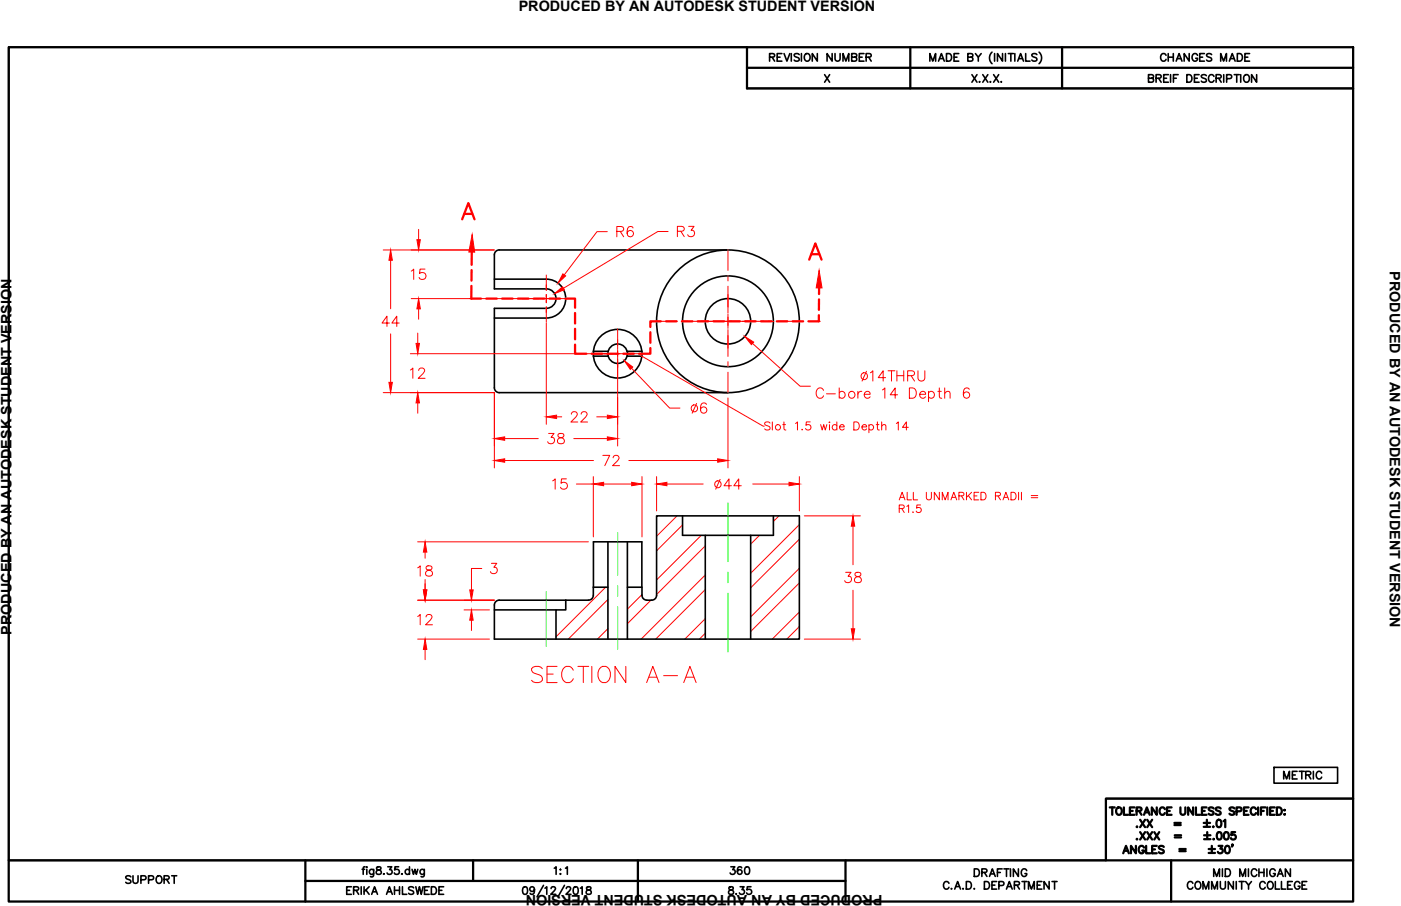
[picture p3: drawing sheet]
<svg xmlns="http://www.w3.org/2000/svg" width="432mm" height="279mm" viewBox="0 0 432 279" stroke-linecap="round" stroke-linejoin="round" font-family="sans-serif">
<!-- layer: OBJECT LINES -->
<g fill="none" stroke="#000" stroke-width=".5">
<path d="M2.7 14.6h227.5v12.7h186.8v219h-76.2v19h-338.1zM286.6 18.9v-2.4l.9 2.4 .9-2.4v2.4M289.3 18.9l.9-2.4 .8 2.4M289.6 18.1h1.1M291.7 16.5h.8a1.25 1.25 0 0 1 .8 1.2 1.25 1.25 0 0 1-.8 1.2h-.8zM294 17.6h.9M295.5 16.5h-1.5v2.4h1.5M298.3 17.6l1.3-.1 .2-.3-.1-.5-1.4-.2v2.4l1.4-.3 .1-.5-.5-.5M300.6 16.5l.9 1.1 .9-1.1M301.5 17.6v1.3M305.8 16.1a2.42 2.42 0 0 0 0 3.5M306.5 16.5v2.4"/>
<path d="M309 16.5v2.4l-1.6-2.4v2.4M309.9 16.5v2.4M310.8 16.5h1.5M311.6 16.5v2.4M312.8 16.5v2.4M313.7 18.9l.9-2.4 .9 2.4M314 18.1h1.1M316.1 16.5v2.4h1.4M319.6 16.8a.88 .88 0 0 0-1.6 .3l.2 .3 1.2 .5a.54 .54 0 0 1 0 .8 1.06 1.06 0 0 1-1.4-.2M320.3 16.1a2.42 2.42 0 0 1 0 3.5M254.1 23l1.6 2.4M255.7 23l-1.6 2.4"/>
<path d="M299.6 23l1.5 2.4M301.1 23l-1.5 2.4M301.9 25.1l-.1 .2h.2M302.9 23l1.6 2.4M304.5 23l-1.6 2.4M305.2 25.1l-.1 .2h.3M306.2 23l1.6 2.4M307.8 23l-1.6 2.4M308.6 25.1l-.1 .2h.2M224.4 77.1h-70.5a1.5 1.5 0 0 0-1.5 1.5v10.5h16a3 3 0 0 1 3 3 3 3 0 0 1-3 3h-16v24.5a1.5 1.5 0 0 0 1.5 1.5h70.5M152.4 86.1h16a6 6 0 0 1 6 6 6 6 0 0 1-6 6h-16M182.9 109.8h4.6"/>
<path d="M182.9 108.3h4.6M193.3 109.8h4.6M193.3 108.3h4.6M210.4 159.1v6h28v-6M187.4 167.1v30M193.4 167.1v30M217.4 165.1v32M231.4 165.1v32M152.4 188.1h19M174.4 185.1v3h-3v9M182.9 181.1v-14h14.9v14M187.4 181.1h-4.5v2.5a1.51 1.51 0 0 1-1.5 1.5h-27.5a1.5 1.5 0 0 0-1.5 1.5"/>
<path d="M193.4 181.1h4.5v2.5a1.5 1.5 0 0 0 1.5 1.5h1.5a1.52 1.52 0 0 0 1.5-1.5v-24.5h44v38h-94v-10.5M392.7 236.6h19.6v4.9h-19.6zM111.6 268.1h.8M112.5 267.3l-.5 .1-.1 .3v1.9M113.1 267.3v.2zM113.1 268.1v1.5M115.2 268.1l-.1 2.1-.4 .2-.5-.1M115.2 268.4a.75 .75 0 0 0-1.1-.1 .75 .75 0 0 0 0 1.1 .75 .75 0 0 0 1.1-.1M116.2 267.4v.7l.6 .2a.67 .67 0 0 1 .7 .6 .67 .67 0 0 1-.5 .7h-.5a.67 .67 0 0 1-.6-.7 .67 .67 0 0 1 .7-.6l.5-.1a.46 .46 0 0 0 .2-.8zM118.3 269.4l-.1 .1h.2M119.5 267.3h1.2l-.6 .9a.78 .78 0 0 1 .6 1.3 .78 .78 0 0 1-1.4-.3M122.9 267.3h-1.1l-.2 1a.83 .83 0 0 1 1.3 0 .83 .83 0 0 1-.2 1.2 .83 .83 0 0 1-1.2-.3"/>
<path d="M123.9 269.4l-.1 .1h.2M126.2 268.4a.75 .75 0 0 0-1.1-.1 .75 .75 0 0 0 0 1.1 .75 .75 0 0 0 1.1-.1M126.2 267.3v2.3M127 268.1l.4 1.5 .5-1.5 .4 1.5 .5-1.5M130.8 268.1v1.8a.61 .61 0 0 1-.4 .5 .61 .61 0 0 1-.6-.1M130.8 268.4a.75 .75 0 0 0-1.1-.1 .75 .75 0 0 0 0 1.1 .75 .75 0 0 0 1.1-.1M161.4 273.6a.77 .77 0 0 1 1.1 .3l.1 .6a1 1 0 0 1-.9 1.3 1.5 1.5 0 0 1-.3-2.2zM164.7 274.2a.73 .73 0 0 1-1 .7 .73 .73 0 0 1-.3-1.2 .73 .73 0 0 1 1.2 .1 1.23 1.23 0 0 1-.8 2l-.4-.3M167.5 273l-2 3.6M168 273.9l.5-.4v2.3M169.9 274l.4-.5 .7 .1 .2 .3-.3 .8-1.2 1.1h1.6M170.8 267.7l.6-.4v2.3"/>
<path d="M172.6 268.2h.2zM172.7 269.4v.2zM174 273l-2 3.6M174.3 267.7l.6-.4v2.3M174.5 274l.5-.5 .7 .1 .2 .3-.4 .8-1.1 1.1h1.6M177 273.6a.78 .78 0 0 1 1.1 .3l.1 .6a1 1 0 0 1-.9 1.3 1.51 1.51 0 0 1-.3-2.2zM178.9 273.9l.5-.4v2.3M180.9 273.6a.47 .47 0 0 0 .2 .8l.5 .1a.67 .67 0 0 1 .6 .6 .67 .67 0 0 1-.5 .7h-.5a.67 .67 0 0 1-.6-.7 .67 .67 0 0 1 .7-.6l.5-.1a.47 .47 0 0 0 .2-.8z"/>
<circle cx="224.4" cy="99.1" r="22"/>
<circle cx="224.4" cy="99.1" r="14"/>
<circle cx="224.4" cy="99.1" r="7"/>
<circle cx="190.4" cy="109.1" r="7.5"/>
<circle cx="190.4" cy="109.1" r="3"/>
</g>
<!-- layer: CUTTING PLANE LINE -->
<g fill="none" stroke="#f00" stroke-width=".7">
<path d="M142.4 67.6l1.9-5 2 5M143.2 66h2.3M145.4 77.7v4M250.1 78.4h2.4M145.3 88.2v3.9h3M145.4 83.3l-.1 3.2M149.9 92.1h3.2M154.7 92.1h3.3M159.6 92.1h3.3M164.5 92.1h3.2M169.4 92.1h3.2M174.2 92.1h3v2.8"/>
<path d="M177.2 96.5v3.3M203.7 99.1h-3.3v1.7M205.3 99.1h3.2M210.2 99.1h3.2M215 99.1h3.3M219.9 99.1h3.3M224.8 99.1h3.2M229.7 99.1h3.2M234.5 99.1h3.3M239.4 99.1h3.3M244.3 99.1h3.2M249.4 80.1l1.9-5 1.9 5"/>
<path d="M252.4 97.2v1.9h-3.2M252.4 92.3v3.3M252.5 88.8l-.1 1.9M177.2 106.3v2.8h3.5M177.2 101.4v3.2M182.4 109.1h3.2M187.2 109.1h3.3M192.1 109.1h3.2M200.4 107.3v1.8h-3.4M200.4 102.5v3.2"/>
</g>
<path d="M144.8 92.1h.5M252.5 99.1h.3" fill="none" stroke="#f00" stroke-width=".31"/>
<g fill="#f00" stroke="#f00" stroke-width=".31">
<path d="M252.5 83.4l.9 5.4h-1.8z"/>
<path d="M145.5 72.3l.8 5.5-1.8-.1z"/>
</g>
<!-- layer: SECTION LINES -->
<g fill="none" stroke="#f00" stroke-width=".31">
<path d="M224.4 77v6.4M202.2 99.1h6.5M210.3 99.1h1.6M213.5 99.1h6.5M222.2 99.1h4.4M224.4 85v1.6M224.4 88.3v6.4M224.4 96.9v4.4M228.8 99.1h6.4M236.8 99.1h1.6M240.1 99.1h6.4M182.7 109.1h6.2"/>
<path d="M189.6 109.1h1.5M190.4 101.5v6.1M190.4 108.3v1.5M190.4 110.6v6.1M191.9 109.1h6.1M198 109.9l37.2 21.5h.4M224.4 103.5v6.4M224.4 111.5v1.7M224.4 114.8v6.4M152.4 121.1v23.2M224.4 122.7v21.6M237.3 130.5a.94 .94 0 0 0-.9-.4 .94 .94 0 0 0-.7 .6l.2 .4 1.2 .4 .2 .8a1.11 1.11 0 0 1-1.6 0"/>
<path d="M238 130.1v2.5M241.3 130.9h.8M241.6 130.1v2l.1 .4 .5 .1M245.2 130.6l.6-.5v2.5M247.2 132.4l-.1 .1h.2M249.7 130.1h-1.2l-.1 1.1a.88 .88 0 0 1 1.3 0 .88 .88 0 0 1-.1 1.3 .88 .88 0 0 1-1.3-.4M252.9 130.9l.5 1.7 .5-1.7 .5 1.7 .4-1.7M255.7 130.1v.3zM255.7 130.9v1.7M257.9 131.3a.8 .8 0 0 0-1.2-.1 .8 .8 0 0 0 0 1.2 .8 .8 0 0 0 1.2-.1M257.9 130.1v2.5M258.8 131.7h1.4a.77 .77 0 0 0-1.1-.7 .77 .77 0 0 0-.2 1.3 .77 .77 0 0 0 1.3 0"/>
<path d="M263.2 130.1h.8a1.34 1.34 0 0 1 .9 1.3 1.34 1.34 0 0 1-.9 1.2h-.8zM265.7 131.7h1.4a.77 .77 0 0 0-1.1-.7 .77 .77 0 0 0-.2 1.3 .77 .77 0 0 0 1.3 0M267.8 131.3a.8 .8 0 0 1 1.2-.1 .8 .8 0 0 1 0 1.2 .8 .8 0 0 1-1.2-.1M267.8 130.9v2.5M270.1 130.9h.8M270.4 130.1v2l.1 .4 .5 .1M271.7 131.4l.6-.5 .6 .2 .2 1.5M271.7 130.1v2.5M276.3 130.6l.6-.5v2.5M280 131.8h-1.8l1.2-1.7v2.5M155.5 142h27.4M185.8 140.4h2.1l-1.5 3.2"/>
<path d="M189 141.2l.1-.5 .5-.3 .9 .2a.72 .72 0 0 1 .1 1l-1.8 2h2.1M193.8 142h27.4M208.7 159.1l-6.3 6.3M240.1 159.1l-1.7 1.7M247.9 159.1h17.3M277.1 154.2l.9-2.4 .9 2.4M277.1 156.8l1.4-.1 .2-.3-.1-.5-1.5-.2v2.4M277.5 153.4h1.1M277.9 156.8l.8 1.3M279.5 156.2l.5-.5v2.4M279.6 151.8v2.4h1.3M281.4 157.8v.3l.1-.2"/>
<path d="M281.5 151.8v2.4h1.3M283.7 155.7h-1.1l-.1 1a.83 .83 0 0 1 1.2 0 .83 .83 0 0 1-.1 1.2 .83 .83 0 0 1-1.2-.3M285.5 151.8v1.7a.79 .79 0 0 0 .8 .7 .79 .79 0 0 0 .8-.7v-1.7M289.5 151.8v2.4l-1.5-2.4v2.4M290.4 154.2v-2.4l.9 2.4 .9-2.4v2.4M293.1 154.2l.9-2.4 .9 2.4M293.4 153.4h1.1M295.5 152.9l1.4-.1 .2-.3-.1-.5-1.5-.2v2.4M296.3 152.9l.8 1.3M297.9 151.8v2.4M298.4 152.8l1 1.4M299.4 151.8l-1.5 1.6"/>
<path d="M300.2 152.9h.9M301.7 151.8h-1.5v2.4h1.5M302.3 151.8h.8a1.25 1.25 0 0 1 .8 1.2 1.25 1.25 0 0 1-.8 1.2h-.8zM306.8 152.9l1.3-.1 .3-.3-.1-.5-1.5-.2v2.4M307.6 152.9l.8 1.3M309.1 154.2l.9-2.4 .9 2.4M309.5 153.4h1.1M311.6 151.8h.8a1.25 1.25 0 0 1 .8 1.2 1.25 1.25 0 0 1-.8 1.2h-.8zM313.9 151.8v2.4M314.8 151.8v2.4M317.8 152.8h2M317.8 153.5h2"/>
<path d="M128.7 167.1h52.6M128.7 175.1l.8-.6v3.2M131 170.3v1.9M131.5 174.7a.64 .64 0 0 0 .3 1 1.18 1.18 0 0 1 1.2 .4 1.18 1.18 0 0 1 .1 1.3 1.14 1.14 0 0 1-1.2 .3 1.14 1.14 0 0 1-.7-1.1 1.45 1.45 0 0 1 1.5-.9 .64 .64 0 0 0 .3-1l-.5-.2zM210.4 161.9l-8 8M216.1 165.1l-13.7 13.7M217.4 177.3l-19.8 19.8M217.4 168.3l-15 15M234.1 165.1l-2.7 2.7M246.4 161.8l-15 15M246.4 175.3l-15 15M246.4 166.3l-15 15"/>
<path d="M246.4 179.8l-15 15M260.6 176.5h1.7l-.9 1.2a1.06 1.06 0 0 1 1 1.5 1.06 1.06 0 0 1-1.8 .3l-.3-.4M262.9 162.3v11.9M263.7 176.7a.64 .64 0 0 0 .3 1 1.18 1.18 0 0 1 1.2 .4 1.18 1.18 0 0 1 .1 1.3 1.14 1.14 0 0 1-1.2 .3 1.14 1.14 0 0 1-.7-1.1 1.45 1.45 0 0 1 1.5-.9 .64 .64 0 0 0 .3-1l-.5-.2zM128.7 185.1h23.6M131 180v1.9M186.7 181.1l-15.3 15.3M187.4 193.9l-3.3 3.2M187.4 184.9l-12.2 12.2M197.9 183.4l-4.5 4.5M200.6 185.1l-7.2 7.2M217.4 190.8l-6.3 6.3"/>
<path d="M217.4 181.8l-15.3 15.3M217.4 195.3l-1.8 1.8M246.4 188.7l-8.4 8.4M246.4 193.2l-3.9 3.9M247.9 197.1h17.3M262.9 182v11.9"/>
<circle cx="239.8" cy="131.8" r=".82"/>
</g>
<!-- layer: CENTERLINE -->
<path d="M224.4 155.1v18.1M190.4 164.2v13.1M224.4 176.5v3.2M168.4 182.4v17M190.4 180.6v3.2M190.4 187.1v13.1M224.4 183v18" fill="none" stroke="#0f0" stroke-width=".31"/>
<!-- layer: DIMENSIONS -->
<g fill="none" stroke="#f00" stroke-width=".31">
<path d="M118.1 77.1h34.2M129 70.7v3.2M187.2 71.4h-3.2l-10.1 13.4M190.1 71.4l1.8-.2a.75 .75 0 0 0 0-1.2l-1.8-.1v3.1M191.2 71.4l1 1.6M195.1 70.3a.91 .91 0 0 0-.9-.5 .91 .91 0 0 0-.8 .7 1.84 1.84 0 0 0 .8 2.5 .99 .99 0 0 0 1.1-.9 .99 .99 0 0 0-1-1 .99 .99 0 0 0-1 .9M205.9 71.4h-3.2l-29 17.5M208.8 71.3l1.8-.1a.73 .73 0 0 0 0-1.2l-1.8-.2v3.2M209.8 71.3l1.1 1.7M212.2 69.8h1.7l-.9 1.2a1.07 1.07 0 0 1 1 1.5 1.07 1.07 0 0 1-1.8 .3l-.2-.4M120 99.6h-2.2l1.5-2.1v3.2M120.4 80.3v14.9"/>
<path d="M123 99.6h-2.2l1.5-2.1v3.2M126.7 92.1h40.1M126.7 83.6l.8-.6v3.2M129 95.3v3.1M131 83h-1.5l-.2 1.4a1.12 1.12 0 0 1 1.7-.1 1.12 1.12 0 0 1-.2 1.7 1.12 1.12 0 0 1-1.6-.4M167.1 92.1h2.5M168.4 84.8v4.7M168.4 90.8v2.6M168.4 94.6v4.8M168.4 99.6v31.2M170.9 92.1h4.7M216.1 99.1h5.7"/>
<path d="M223.1 99.1h2.5M224.4 90.8v5.8M224.4 97.8v2.6M226.9 99.1h5.7M120.4 103v14.9M126.5 109.1h62.3M126.5 114.1l.7-.6v3.2M128.8 102.7v3.2M129.1 114.3l.1-.5 .5-.3 .9 .2a.71 .71 0 0 1 .1 1l-1.8 2h2.1M189.1 109.1h2.5M190.4 104.8v1.7M190.4 107.8v2.6"/>
<path d="M190.4 110.6v26.9M192.9 109.1h1.7M194.6 113.5l11.8 12.3h3.2M224.4 101.6v5.8M231.9 105.9l14.7 13.2h3.2M258.7 119.6v3.2M267 114.5l-1.3 3M268.3 115l.7-.7v3.2M272.9 116.5h-2.2l1.5-2.2v3.2M273.7 114.3h2.1M274.8 114.3v3.2M276.4 114.3v3.2"/>
<path d="M276.4 115.9h2.1M278.5 114.3v3.2M279.7 115.9l1.9-.2a.74 .74 0 0 0 0-1.2l-1.9-.2v3.2M280.3 119.6h1a1.7 1.7 0 0 1 1.1 1.6 1.7 1.7 0 0 1-1.1 1.6h-1zM280.8 115.9l1.1 1.6M282.9 114.3v2.3a1.07 1.07 0 0 0 1.1 .9 1.07 1.07 0 0 0 1-.9v-2.3M289.5 119.6v2.6l.2 .5 .6 .1M291.2 119.6v3.2M118.1 121.1h34.2M128.8 124.3v3.1M152.4 121.1v16.4M155.5 135.3h10.4"/>
<path d="M169.1 133.7h1.7l-.9 1.2a1.07 1.07 0 0 1 .9 1.6 1.07 1.07 0 0 1-1.8 0l-.2-.3M171.5 128.6h1.6M172.1 133.8a.64 .64 0 0 0 .3 1.1 1.18 1.18 0 0 1 1.2 .4 1.18 1.18 0 0 1 .2 1.2 1.13 1.13 0 0 1-1.3 .3 1.13 1.13 0 0 1-.7-1 1.81 1.81 0 0 1 1.8-1.1l.2-.6a1.21 1.21 0 0 0-1.7-.3zM176.1 127.7l.2-.4 .4-.3 .9 .1a.72 .72 0 0 1 .2 1.1l-1.9 1.9h2.2M176.8 135.3h10.4M179.1 127.7l.2-.4 .4-.3 .9 .1a.71 .71 0 0 1 .2 1.1l-1.8 1.9h2.1M183.9 128.6h3.3M214.7 124.4l-1.4 3M217.7 124.7a.93 .93 0 0 0-1.3-.3 2.44 2.44 0 0 0 0 2.9 .99 .99 0 0 0 1.4-.5 .99 .99 0 0 0-.7-1.3 .99 .99 0 0 0-1.2 .9M253.8 120.4a1.16 1.16 0 0 0-1.3-.8 1.16 1.16 0 0 0-.9 1.3 1.39 1.39 0 0 0 .3 1.5 1.39 1.39 0 0 0 1.5 .3l.4-.6M254.7 121.5h2.8M258.7 121.1a1.02 1.02 0 0 1 1.5-.1 1.02 1.02 0 0 1 0 1.5 1.02 1.02 0 0 1-1.5-.1"/>
<path d="M264.4 120.7v2.1M265.6 120.7a1.04 1.04 0 0 0-1.2 .9M266.4 121.6h1.8a.98 .98 0 0 0-1.4-.8 .98 .98 0 0 0-.3 1.6 .97 .97 0 0 0 1.7 0M272 120.2l.7-.6v3.2M276.6 121.8h-2.2l1.5-2.2v3.2M283.5 121.6h1.8a.98 .98 0 0 0-1.4-.8 .98 .98 0 0 0-.3 1.6 .97 .97 0 0 0 1.7 0M286.2 121.1a1.02 1.02 0 0 1 1.5-.1 1.02 1.02 0 0 1 0 1.5 1.02 1.02 0 0 1-1.5-.1M286.2 120.7v3.2M289.1 120.7h1M291.2 121.3l.7-.6 .8 .2 .1 1.9M298.7 120.1a.92 .92 0 0 0-1.3-.3 2.44 2.44 0 0 0 0 2.9 .98 .98 0 0 0 1.4-.5 .98 .98 0 0 0-.7-1.3 .98 .98 0 0 0-1.2 .9M170.3 148.3l.8-.6v3.2"/>
<path d="M174.6 147.7h-1.5l-.2 1.3a1.12 1.12 0 0 1 1.7 0 1.12 1.12 0 0 1-.2 1.7 1.12 1.12 0 0 1-1.6-.4M177.6 149.3h5.3M182.9 147v18.6M186 149.3h8.7M197.9 147v18.6M202.4 147v10.6M205.5 149.3h11.2M221.9 147.8l-1.3 3.1M225.4 149.8h-2.2l1.5-2.1v3.2M228.5 149.8h-2.3l1.5-2.1v3.2M232 149.3h11.2M246.4 147v10.6"/>
<path d="M131 178.7v3.2M148.5 175.3h-3.2v6.6M151.5 173.7h1.6l-.9 1.2a1.07 1.07 0 0 1 .9 1.6 1.07 1.07 0 0 1-1.8 .1l-.1-.3M128.7 185.1h23.6M128.7 197.1h22.1M128.7 190.1l.8-.6v3.2M131.3 190.3l.2-.5 .4-.3 .9 .2a.71 .71 0 0 1 .2 1l-1.8 2h2.1M143 188.1h7.8M145.3 191.3v3.1M131 200.3v3.1"/>
<circle cx="266.4" cy="116" r="1.05"/>
<circle cx="214" cy="125.9" r="1.05"/>
<circle cx="262.5" cy="121.7" r="1.05"/>
<circle cx="221.3" cy="149.3" r="1.05"/>
</g>
<g fill="#f00" stroke="#f00" stroke-width=".31">
<path d="M173.5 84.5l.8 .6-2.3 2.2z"/>
<path d="M170.9 90.5l2.5-2.1 .5 1z"/>
<path d="M229.6 103.8l2.7 1.7-.7 .8z"/>
<path d="M192.4 111.3l2.6 1.9-.8 .7z"/>
<path d="M120.4 77.1l.5 3.2h-1z"/>
<path d="M119.9 117.9h1l-.5 3.2z"/>
<path d="M130.5 181.9h1.1l-.6 3.2z"/>
<path d="M131 197.1l.6 3.2h-1.1z"/>
<path d="M194.7 148.7l3.2 .6-3.2 .5z"/>
<path d="M182.9 149.3l3.1-.6v1.1z"/>
<path d="M202.4 149.3l3.1-.6v1.1z"/>
<path d="M243.2 148.7l3.2 .6-3.2 .5z"/>
<path d="M128.2 105.9h1.1l-.5 3.2z"/>
<path d="M128.8 121.1l.5 3.2h-1.1z"/>
<path d="M128.5 73.9h1.1l-.6 3.2z"/>
<path d="M129 92.1l.6 3.2h-1.1z"/>
<path d="M152.4 135.3l3.1-.6v1.1z"/>
<path d="M187.2 134.7l3.2 .6-3.2 .5z"/>
<path d="M168.4 128.6l3.1-.6v1.1z"/>
<path d="M187.2 128l3.2 .6-3.2 .5z"/>
<path d="M145.3 188.1l.5 3.2h-1z"/>
<path d="M144.8 181.9h1l-.5 3.2z"/>
</g>
<!-- layer: SECTION LINES -->
<g fill="#f00" stroke="#f00" stroke-width=".31">
<path d="M262.9 159.1l.5 3.2h-1z"/>
<path d="M262.4 193.9h1l-.5 3.2z"/>
<path d="M131 167.1l.6 3.2h-1.1z"/>
<path d="M130.5 181.9h1.1l-.6 3.2z"/>
<path d="M197.8 109.8l.2 .1z"/>
<path d="M152.4 142l3.1-.5v1z"/>
<path d="M221.2 141.5l3.2 .5-3.2 .5z"/>
</g>
<!-- layer: BORDER -->
<path d="M2.7 14.6h414.3v263.4h-414.3zM230.2 14.6v12.7h186.8M280.6 14.6v12.7M327.3 14.6v12.7M230.2 20.9h186.8M2.7 265.3h414.3M94.1 265.3v12.7M94.1 271.7h166.5M145.8 265.3v6.4M196.6 265.3v12.7M260.6 265.3v12.7M361 265.3v12.7" fill="none" stroke="#000" stroke-width=".7"/>
<!-- layer: Title Block -->
<g fill="none" stroke="#000" stroke-width=".7">
<path d="M342 249h1.6M342.8 249v2.3M344.2 249.3a.84 .84 0 0 1 1-.3 .84 .84 0 0 1 .5 .9v.5a.87 .87 0 0 1-.8 .9 .87 .87 0 0 1-.9-.9zM346.4 249v2.3h1.3M348.2 250.1h.9M349.7 249h-1.5v2.3h1.5M350.3 250.1l1.3-.1 .2-.3-.1-.5-1.4-.2v2.3M350.4 254.9l-.1 .1h.2M350.4 258.7l-.1 .1h.2M351.1 250.1l.7 1.2M351.4 252.8l1.5 2.3M351.4 256.6l1.5 2.3"/>
<path d="M352.6 251.3l.9-2.3 .8 2.3M352.9 250.5h1.1M352.9 252.8l-1.5 2.3M352.9 256.6l-1.5 2.3M353.6 252.8l1.5 2.3M353.6 256.6l1.5 2.3M355.1 252.8l-1.5 2.3M355.1 256.6l-1.5 2.3M355.8 256.6l1.5 2.3M356.5 249v2.3l-1.5-2.3v2.3M357.3 256.6l-1.5 2.3M359 249.5a.84 .84 0 0 0-.9-.5 .84 .84 0 0 0-.7 .9v.5a.84 .84 0 0 0 .7 .9 .84 .84 0 0 0 .9-.6"/>
<path d="M359.7 250.1h.8M361.1 249h-1.4v2.3h1.4M362 253.8h1.9M362 254.4h1.9M362.1 257.6h1.9M362.1 258.2h1.9M363.8 249v1.6a.77 .77 0 0 0 .8 .7 .77 .77 0 0 0 .7-.7v-1.6M367.7 249v2.3l-1.5-2.3v2.3M368.6 249v2.3h1.3M370.4 250.1h.9M371 253.8h2M371 255h2"/>
<path d="M371.1 257.6h2M371.1 258.8h2M371.9 249h-1.5v2.3h1.5M372 252.8v2M372.1 256.6v2M373.9 254.9l-.1 .1h.2M374 249.3a.86 .86 0 0 0-.8-.3 .86 .86 0 0 0-.7 .5l.2 .4 1.1 .4 .2 .7a1 1 0 0 1-1.5 0M374 258.7l-.1 .1h.3M375.2 252.9a.75 .75 0 0 1 1.1 .3l.1 .6a.98 .98 0 0 1-.8 1.3 1.46 1.46 0 0 1-.4-2.2zM375.3 256.7a.75 .75 0 0 1 1.1 .3l.1 .6a.98 .98 0 0 1-.8 1.3 1.46 1.46 0 0 1-.4-2.2zM376.2 249.3a.86 .86 0 0 0-.8-.3 .86 .86 0 0 0-.7 .5l.2 .4 1.1 .4 .2 .7a1 1 0 0 1-1.5 0M377.1 253.2l.5-.4v2.3"/>
<path d="M377.5 256.7a.75 .75 0 0 1 1.1 .3l.1 .6a.98 .98 0 0 1-.8 1.3 1.46 1.46 0 0 1-.4-2.2zM380.5 249.3a.86 .86 0 0 0-.9-.3 .86 .86 0 0 0-.7 .5l.3 .4 1 .4 .3 .7a1 1 0 0 1-1.6 0M380.7 256.6h-1.1l-.1 1a.81 .81 0 0 1 1.2 0 .81 .81 0 0 1-.1 1.2 .81 .81 0 0 1-1.2-.3M381.1 250.2h1l.5-.4a.58 .58 0 0 0-.5-.8h-1v2.3M383.4 250.1h.9M384.8 249h-1.4v2.3h1.4M387.1 249.5a.84 .84 0 0 0-1-.5 .84 .84 0 0 0-.6 .9v.5a.84 .84 0 0 0 .7 .9 .84 .84 0 0 0 .9-.6M387.8 249v2.3M388.6 250.1h.9M390 249h-1.4v2.3M390.6 249v2.3M391.5 250.1h.8"/>
<path d="M392.9 249h-1.4v2.3h1.4M393.5 249h.8a1.22 1.22 0 0 1 .8 1.1 1.22 1.22 0 0 1-.8 1.2h-.8zM395.8 249.9h.2zM395.9 251.1v.2zM417 246.3h-76.2v19M346.2 263.1l.8-2.2 .9 2.2M346.5 262.4h1.1M350.1 260.9v2.2l-1.5-2.2v2.2M352.6 261.4a.84 .84 0 0 0-1-.5 .84 .84 0 0 0-.6 .8v.6a.82 .82 0 0 0 .8 .9 .82 .82 0 0 0 .8-.9h-.5M353.3 260.9v2.2h1.3M355.1 261.9h.9M356.5 260.9h-1.4v2.2h1.4"/>
<path d="M358.7 261.2a.86 .86 0 0 0-.8-.4 .86 .86 0 0 0-.7 .6l.2 .3 1.1 .5 .2 .6a1 1 0 0 1-1.5 0M363.5 261.8h1.9M363.5 262.5h1.9M372.5 261.8h2M372.5 263h2M373.5 260.9v1.9M375.6 260.9h1.2l-.7 .8a.76 .76 0 0 1 .6 1.3 .76 .76 0 0 1-1.4-.3M377.9 261a.74 .74 0 0 1 1 .3l.2 .5a.99 .99 0 0 1-.9 1.3 1.47 1.47 0 0 1-.3-2.1zM379.9 260.5h-.2h.2l-.2 .6"/>
</g>
<text font-size="8.8" fill="#f00" x="163" y="211.7">SECTION A-A</text>
<g font-size="5.7">
<text x="236.4" y="20.1">REVISION NUMBER</text>
<text x="356.7" y="20.1">CHANGES MADE</text>
<text x="37.7" y="273.8">SUPPORT</text>
<text x="224" y="270.9">360</text>
<text x="290" y="275.5">C.A.D. DEPARTMENT</text>
<text x="299.5" y="271.6">DRAFTING</text>
<text x="365.1" y="275.5">COMMUNITY COLLEGE</text>
<text x="373.2" y="271.6">MID MICHIGAN</text>
</g>
<g font-size="5.3">
<text x="353.1" y="26.5">BREIF DESCRIPTION</text>
<text x="394.8" y="241.3">METRIC</text>
<text x="105.8" y="276.9">ERIKA AHLSWEDE</text>
<text x="223.7" y="276.9">8.35</text>
</g>
<g font-size="4.4">
<text x="159.9" y="3.5">PRODUCED BY AN AUTODESK STUDENT VERSION</text>
<text x="428.3" y="83.7" transform="rotate(90 428.3 83.7)">PRODUCED BY AN AUTODESK STUDENT VERSION</text>
<text x="3.5" y="195.8" transform="rotate(-90 3.5 195.8)">PRODUCED BY AN AUTODESK STUDENT VERSION</text>
<text x="272" y="275.9" transform="rotate(180 272 275.9)">PRODUCED BY AN AUTODESK STUDENT VERSION</text>
</g>
</svg>
